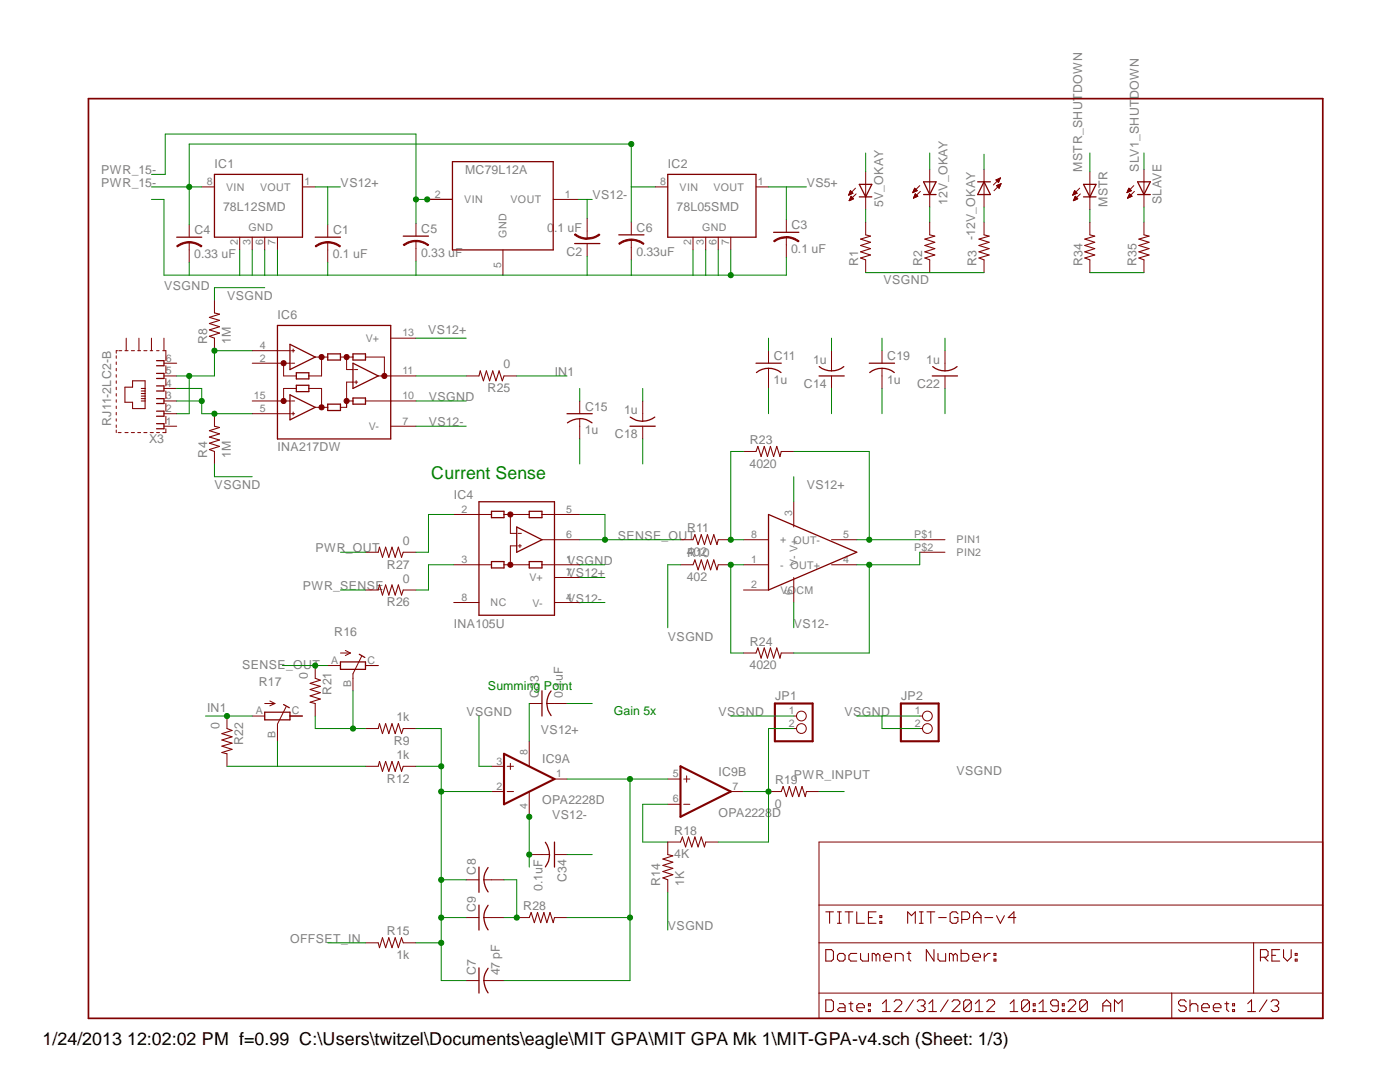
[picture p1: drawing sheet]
<svg xmlns="http://www.w3.org/2000/svg" width="279mm" height="216mm" viewBox="0 0 279 216" stroke-linecap="round" stroke-linejoin="round" font-family="sans-serif">
<path d="M17.7 19.7h246.3v183.5h-246.3z" fill="none" stroke="#800000" stroke-width=".34"/>
<g fill="none" stroke="#800000" stroke-width=".2">
<path d="M40.3 37.3h2.5M60.4 37.3h2.5M85.3 39.8h5M110.4 39.8h5M130.8 37.3h2.5M150.9 37.3h2.5M169.4 38.9h.1M169.4 38.8h.3M169.5 38.7h.4M169.5 38.6h.6M169.5 38.5h.7M169.5 39.9h.3"/>
<path d="M169.6 39.8h.5M169.6 38.4h.5M169.6 38.3h.4M169.6 38.2h.3M169.6 39.7h.7M169.7 38.1h.1M169.7 39.6h.6M169.7 38.1l-.3 .8M169.7 38.1l.5 .5-.8 .3M169.7 39.5h.5M169.7 39.5h.4M169.8 39.4h.3"/>
<path d="M169.8 39.3h.2M169.8 39.2l.5 .5-.8 .3zM169.8 39.2h.1M170.7 37.5l-1.3 1.4M170.9 38.7l-1.4 1.3M172.8 34.3v7.5M182.2 38.4h.1M182.2 38.3h.2M182.2 38.2h.4M182.3 38.1h.5M182.3 39.5h.1M182.3 38.1h.7"/>
<path d="M182.3 39.5h.2M182.4 39.4h.3M182.4 38h.6M182.4 39.3h.5M182.4 37.9h.5M182.5 39.2h.6M182.5 37.8h.3M182.5 37.7h.2M182.5 37.6h.1M182.5 39.1h.6M182.5 37.5l.5 .6-.8 .3zM182.5 39h.5"/>
<path d="M182.6 38.9h.2M182.6 38.9h.3M182.6 38.8h.2M182.7 38.7h.1M182.7 38.7l-.4 .8M182.7 38.7l.5 .5-.9 .3M183.6 37l-1.4 1.4M183.7 38.2l-1.4 1.3M185.5 33.8v7.5M196.4 33.8v7.5M198.8 36h.7M198.8 35.9h.7"/>
<path d="M198.9 37h.7M198.9 36.1h.5M199 37.1h.6M199 36.2h.4M199 35.8h.5M199.1 37.2h.5M199.1 36.2h.2M199.1 37.3h.4M199.1 36.9h.5M199.2 36.3h.1M199.2 37.4h.3M199.2 35.7h.4"/>
<path d="M199.3 36.4h.1M199.3 37.5h.1M199.3 36.8h.4M199.4 37.5h.1M199.4 35.6h.2M199.6 36.7h.1M199.6 35.5l-1.4 1.4M199.6 35.5l-.3 .9M199.6 35.5l-.8 .4 .5 .5M199.6 35.5h.1M199.8 36.7l-1.4 1.4M199.8 36.7l-.4 .8"/>
<path d="M199.8 36.7l-.9 .3 .5 .5M199.8 36.7h.1M47.8 47.3v2.6M50.3 47.3v2.6M52.8 47.3v2.6M55.4 47.3v2.6M65.4 48.3v1.6M100.4 49.9v5M138.3 47.3v2.6M140.8 47.3v2.6M143.3 47.3v2.6M145.8 47.3v2.6"/>
<path d="M169.5 40h.1M172.8 44.3v2.6M172.8 51.9v2.5M185.5 44.3v2.6M185.5 51.9v2.5M196.4 44.3v2.6M196.4 51.9v2.5M163.4 168h100.6v35.2h-100.6zM163.4 188.1h100.6M163.4 198.2h100.6M163.4 180.6h100.6M233.8 198.2v5"/>
<path d="M250.2 188.1v10.1"/>
</g>
<g fill="none" stroke="#800000" stroke-width=".21">
<path d="M172.8 46.9l.9 .2-2 .6 2 .6-2 .7 2 .6-2 .6 2 .7-2 .6 1.1 .4M185.5 46.9l1.1 .2-2 .6 2 .6-2 .7 2 .6-2 .6 2 .7-2 .6 .9 .4M196.4 46.9l1 .2-2 .6 2 .6-2 .7 2 .6-2 .6 2 .7-2 .6 1 .4M164.8 189.5h1.1l.4 .4v1.5l-.4 .4h-1.1zM164.8 199.5h1.1l.4 .4v1.6l-.4 .3h-1.1zM164.8 181.9h1.5M165.6 181.9v2.3M167.1 181.9h.8M167.1 184.2h.8M167.5 190.2h.8l.4 .4v.8l-.4 .4h-.8l-.4-.4v-.8zM167.5 181.9v2.3M168.7 181.9h1.5"/>
<path d="M169.4 181.9v2.3M169.8 199.9v1.6l.4 .3M171 181.9v2.3h1.5M171 190.2h-1.2l-.4 .4v.8l.4 .4h1.2M171.7 190.2v1.2l.4 .4h1.2v-1.6M173.3 183.1h.8M174.8 181.9h-1.5v2.3h1.5M174.8 190.6l-.3-.4h-.4v1.6M174.8 190.6l.4-.4 .4 .4v1.2M174.8 190.6v1.2M175.6 183.9h.4v.3h-.4zM175.6 182.7h.4v.4h-.4z"/>
<path d="M176.4 191h1.5v-.4l-.4-.4h-.7l-.4 .4v.8l.4 .4h.7M178.4 199.9l.4-.4h.8l.4 .4v.4l-1.6 1.5h1.6M178.7 191.8v-1.6h1.1l.5 .4v1.2M181 190.2h.8M181.1 184.2v-2.3l.8 .8 .8-.8v2.3M181.4 189.9v1.5l.4 .4M182.3 199.5l-1.5 2.3M183 199.9l.4-.4h.8l.4 .4v.4l-.4 .4M183.5 181.9h.7M183.5 184.2h.7M183.9 181.9v2.3M185 181.9h1.6"/>
<path d="M185.8 181.9v2.3M186.4 189.5v2.3l-1.5-2.3v2.3M187.2 190.2v1.2l.4 .4h1.1v-1.6M187.3 183.1h1.5M189.2 199.5l-1.5 2.3M190 199.9l.4-.4h.8l.4 .4v.4l-1.6 1.5h1.6M190.2 190.6l-.3-.4h-.4v1.6M190.2 190.6v1.2M190.2 190.6l.5-.4 .4 .4v1.2M191.2 182.3l-.4-.4h-.8l-.4 .4v1.6l.4 .3h.8l.4-.3v-.8h-.8M191.8 189.5v2.3h1.2l.3-.4v-.8l-.3-.4h-1.2M191.9 183.5h1.2l.4-.4v-.8l-.4-.4h-1.2v2.3"/>
<path d="M193.8 199.9v1.6l-.3 .3h-.8l-.4-.3M193.8 199.9l-.3-.4h-.8l-.4 .4v1.6M193.8 199.9l-1.5 1.6M194.1 191h1.6v-.4l-.4-.4h-.8l-.4 .4v.8l.4 .4h.8M194.3 183.1h1.5M194.3 184.2v-1.5l.7-.8 .8 .8v1.5M196.4 190.2v1.6M196.6 183.1h1.5M196.9 199.9l.4-.4h.8l.4 .4v.4l-1.6 1.5h1.6M197.6 190.2h-.4l-.8 .8M198.4 191.4h.4v.4h-.4zM198.4 190.2h.4v.4h-.4z"/>
<path d="M198.9 182.7l.7 1.5 .8-1.5M202.7 183.1h-1.5l1.2-1.2v2.3M205.4 199.9v1.6l-.3 .3h-.8l-.4-.3M205.4 199.9l-.3-.4h-.8l-.4 .4v1.6M205.4 199.9l-1.5 1.6M213.1 199.9l.4-.4h.8l.4 .4v.4l-1.6 1.5h1.6M217 199.9v1.6l-.4 .3h-.7l-.4-.3M217 199.9l-.4-.4h-.7l-.4 .4v1.6M217 199.9l-1.5 1.6M236.7 199.9l-.4-.4h-.7l-.4 .4v.4l.4 .4h.7l.4 .4v.4l-.4 .3h-.7l-.4-.3M237.5 199.5v2.3M244.8 199.9v1.6l.4 .3"/>
<path d="M251.5 191h1.2l.4-.4v-.7l-.4-.4h-1.2v2.3M252.3 191l.8 .8M252.9 199.5l-1.6 2.3M253.7 199.9l.3-.4h.8l.4 .4v.4l-.4 .4M253.8 190.6h.8M255.4 189.5h-1.6v2.3h1.6M256.2 189.5v1.5l.7 .8 .8-.8v-1.5M258.5 191.4h.4v.4h-.4zM258.5 190.2h.4v.4h-.4zM167.5 200.3h.8l.4 .4v1.1h-1.2l-.4-.3 .4-.4h1.2M169.4 200.3h.8M171 201.1h1.5v-.4l-.4-.4h-.7l-.4 .4v.8l.4 .3h.7"/>
<path d="M173.3 201.5h.4v.3h-.4zM173.3 200.3h.4v.4h-.4zM176.1 201.8h1.6M176.1 200.3l.8-.8v2.3M183.8 200.7h.4M184.2 200.7l.4 .4v.4l-.4 .3h-.8l-.4-.3M185.4 201.8h1.5M185.4 200.3l.7-.8v2.3M194.6 201.8h1.6M194.6 200.3l.8-.8v2.3M201.6 201.8h1.5M201.6 200.3l.8-.8v2.3"/>
<path d="M206.2 201.5h.4v.3h-.4zM206.2 200.3h.4v.4h-.4zM207.3 201.8h1.6M207.3 200.3l.9-.8v2.3M211.2 200.7h-1.1l-.4-.4v-.4l.4-.4h.7l.4 .4v1.6l-.4 .3h-.7l-.4-.3M212 201.5h.4v.3h-.4zM212 200.3h.4v.4h-.4zM220.1 200.7h1.6M220.1 201.8v-1.5l.8-.8 .8 .8v1.5M222.4 201.8v-2.3l.8 .8 .7-.8v2.3M237.5 200.7l.4-.4h.8l.4 .4v1.1M239.8 201.1h1.5v-.4l-.3-.4h-.8l-.4 .4v.8l.4 .3h.8"/>
<path d="M242.1 201.1h1.6v-.4l-.4-.4h-.8l-.4 .4v.8l.4 .3h.8M244.4 200.3h.8M246 201.5h.4v.3h-.4zM246 200.3h.4v.4h-.4zM249 201.8h1.6M249 200.3l.8-.8v2.3M254.4 200.7h.4M254.8 200.7l.4 .4v.4l-.4 .3h-.8l-.3-.3"/>
</g>
<path d="M42.8 34.8h17.6v12.5h-17.6zM90.3 32.3h20.1v17.6h-20.1zM133.3 34.8h17.6v12.5h-17.6zM171.5 36.8h2.5l-1.2 2.5zM171.5 39.3h2.5M184.3 36.3h2.5l-1.3 2.5zM184.3 38.8h2.5M195.1 36.3h2.6M196.4 36.3l1.3 2.5h-2.6zM62.9 47.3h5" fill="none" stroke="#800000" stroke-width=".25"/>
<path d="M65.4 48.2a4.3 4.3 0 0 1 2.5 .9l-.1 .2a4.1 4.1 0 0 0-2.4-.8z" fill-rule="evenodd" fill="#800000"/>
<path d="M65.4 48.2a4.3 4.3 0 0 1 2.5 .9l-.1 .2a4.1 4.1 0 0 0-2.4-.8z" fill="none" stroke="#800000" stroke-width=".2"/>
<path d="M62.9 49.1a4 4 0 0 1 2.5-.9v.3a4.1 4.1 0 0 0-2.4 .8z" fill-rule="evenodd" fill="#800000"/>
<path d="M62.9 49.1a4 4 0 0 1 2.5-.9v.3a4.1 4.1 0 0 0-2.4 .8zM65.4 44.8v2.5M65.4 49.9v2.5M117.2 46.1v1.5" fill="none" stroke="#800000" stroke-width=".2"/>
<path d="M114.7 48.6h5" fill="none" stroke="#800000" stroke-width=".25"/>
<path d="M114.8 46.7a3.8 3.8 0 0 0 2.4 .8v.3a4 4 0 0 1-2.6-.9z" fill-rule="evenodd" fill="#800000"/>
<path d="M114.8 46.7a3.8 3.8 0 0 0 2.4 .8v.3a4 4 0 0 1-2.6-.9z" fill="none" stroke="#800000" stroke-width=".2"/>
<path d="M117.2 47.5a3.5 3.5 0 0 0 2.3-.8l.2 .2a3.6 3.6 0 0 1-2.5 .8z" fill-rule="evenodd" fill="#800000"/>
<path d="M117.2 47.5a3.5 3.5 0 0 0 2.3-.8l.2 .2a3.6 3.6 0 0 1-2.5 .8zM117.2 43.6v2.5M117.2 48.6v2.5M156.9 47.3v1.6" fill="none" stroke="#800000" stroke-width=".2"/>
<path d="M154.4 46.4h5" fill="none" stroke="#800000" stroke-width=".25"/>
<path d="M156.9 47.2a4 4 0 0 1 2.6 .9l-.2 .2a4.1 4.1 0 0 0-2.4-.8z" fill-rule="evenodd" fill="#800000"/>
<path d="M156.9 47.2a4 4 0 0 1 2.6 .9l-.2 .2a4.1 4.1 0 0 0-2.4-.8z" fill="none" stroke="#800000" stroke-width=".2"/>
<path d="M154.4 48.1a3.6 3.6 0 0 1 2.5-.9v.3a3.9 3.9 0 0 0-2.3 .8z" fill-rule="evenodd" fill="#800000"/>
<path d="M37.8 48.3v1.6M154.4 48.1a3.6 3.6 0 0 1 2.5-.9v.3a3.9 3.9 0 0 0-2.3 .8zM156.9 43.8v2.6M156.9 48.9v2.5" fill="none" stroke="#800000" stroke-width=".2"/>
<path d="M35.3 47.3h5" fill="none" stroke="#800000" stroke-width=".25"/>
<path d="M37.8 48.2a4.3 4.3 0 0 1 2.5 .9l-.2 .2a3.9 3.9 0 0 0-2.3-.8z" fill-rule="evenodd" fill="#800000"/>
<path d="M37.8 48.2a4.3 4.3 0 0 1 2.5 .9l-.2 .2a3.9 3.9 0 0 0-2.3-.8z" fill="none" stroke="#800000" stroke-width=".2"/>
<path d="M35.3 49.1a4 4 0 0 1 2.5-.9v.3a4.1 4.1 0 0 0-2.4 .8z" fill-rule="evenodd" fill="#800000"/>
<path d="M35.3 49.1a4 4 0 0 1 2.5-.9v.3a4.1 4.1 0 0 0-2.4 .8zM37.8 44.8v2.5M37.8 49.9v2.5M83 48.1v1.5" fill="none" stroke="#800000" stroke-width=".2"/>
<path d="M80.5 47.1h5" fill="none" stroke="#800000" stroke-width=".25"/>
<path d="M83 48a4 4 0 0 1 2.6 .9l-.2 .1a3.9 3.9 0 0 0-2.4-.8z" fill-rule="evenodd" fill="#800000"/>
<path d="M83 48a4 4 0 0 1 2.6 .9l-.2 .1a3.9 3.9 0 0 0-2.4-.8z" fill="none" stroke="#800000" stroke-width=".2"/>
<path d="M80.5 48.8a4.3 4.3 0 0 1 2.5-.8v.2a3.9 3.9 0 0 0-2.4 .8z" fill-rule="evenodd" fill="#800000"/>
<path d="M80.5 48.8a4.3 4.3 0 0 1 2.5-.8v.2a3.9 3.9 0 0 0-2.4 .8zM83 44.6v2.5M83 49.6v2.5M126 47.8v1.6" fill="none" stroke="#800000" stroke-width=".2"/>
<path d="M123.5 46.9h5" fill="none" stroke="#800000" stroke-width=".25"/>
<path d="M126 47.7a4 4 0 0 1 2.5 .9l-.1 .2a4.1 4.1 0 0 0-2.4-.8z" fill-rule="evenodd" fill="#800000"/>
<path d="M126 47.7a4 4 0 0 1 2.5 .9l-.1 .2a4.1 4.1 0 0 0-2.4-.8z" fill="none" stroke="#800000" stroke-width=".2"/>
<path d="M123.5 48.6a4 4 0 0 1 2.5-.9v.3a4.1 4.1 0 0 0-2.4 .8z" fill-rule="evenodd" fill="#800000"/>
<g fill="none" stroke="#800000" stroke-width=".2">
<path d="M123.5 48.6a4 4 0 0 1 2.5-.9v.3a4.1 4.1 0 0 0-2.4 .8zM126 44.3v2.6M126 49.4v2.5M95.6 102.7h2.5M95.6 112.7h2.5M100.6 102.7h5M100.6 112.7h5M101.9 102.7v3.7h1.2M103.1 108.9h-1.2v3.8M103.4 106.4h.7M103.4 108.9h.7M103.8 108.6v.7"/>
<path d="M108.2 102.7h2.5M108.2 112.7h2.5M108.2 107.7h2.5"/>
</g>
<path d="M95.6 100.1h15.1v22.7h-15.1zM98.1 102h2.5v1.3h-2.5zM98.1 112.1h2.5v1.2h-2.5zM103.1 105.2l5.1 2.5-5.1 2.5zM105.6 102h2.6v1.3h-2.6zM105.6 112.1h2.6v1.2h-2.6z" fill="none" stroke="#800000" stroke-width=".25"/>
<circle cx="101.8" cy="112.7" r=".51" fill="#800000"/>
<circle cx="101.8" cy="112.7" r=".51" fill="none" stroke="#800000" stroke-width=".2"/>
<circle cx="101.8" cy="102.7" r=".51" fill="#800000"/>
<g fill="none" stroke="#800000" stroke-width=".2">
<path d="M214.1 38.9h.1M214.2 38.8h.3M214.2 38.7h.5M214.2 38.6h.7M214.3 38.5h.6M214.3 39.9h.3M214.3 38.4h.5M214.3 38.3h.5M214.3 39.8h.5M214.4 38.2h.3M214.4 39.7h.6M214.4 38.1h.2"/>
<path d="M214.4 39.6h.7M214.5 38.1l-.4 .8M214.5 38.1l.5 .5-.9 .3M214.5 38.1h.1M214.5 39.5h.5M214.5 39.5h.4M214.5 39.4h.3M214.5 39.3h.2M214.6 39.2l.5 .5-.9 .3zM214.6 39.2h.1M215.5 37.5l-1.4 1.4M215.6 38.7l-1.4 1.3"/>
<path d="M217.5 34.3v7.5M224.9 38.4h.1M225 38.3h.1M225 38.2h.3M225 38.1h.6M225 38.1h.7M225 39.5h.1M225.1 39.5h.2M225.1 38h.6M225.1 39.4h.4M225.1 39.3h.5M225.1 37.9h.5"/>
<path d="M225.2 39.2h.6M225.2 37.8h.4M225.2 37.7h.3M225.2 39.1h.6M225.3 37.6h.1M225.3 39h.5M225.3 37.5l.5 .6-.9 .3zM225.3 38.9h.4M225.3 38.9h.3M225.4 38.8h.1M225.4 38.7h.1M225.4 38.7l-.4 .8"/>
<path d="M225.4 38.7l.5 .5-.9 .3M226.3 37l-1.4 1.4M226.4 38.2l-1.4 1.3M228.3 33.8v7.5M214.2 40h.2M217.5 44.3v2.6M217.5 51.9v2.5M228.3 44.3v2.6M228.3 51.9v2.5M23.2 71v.5M23.2 72.2v.5M23.2 73.5v.5"/>
<path d="M23.2 74.8v.5M23.2 76v.5M23.2 77.3v.5M23.2 78.5v.5M23.2 79.8v.5M23.5 70h-.3v.5M23.7 70h.6M24.9 70h.7M25.2 67.5v2.5M26.2 70h.6M27.5 70h.6M27.7 67.5v2.5"/>
<path d="M28.7 70h.6M30 70h.5M30.2 67.5v2.5M31.2 70h.5M32.5 70h.6v2M32.7 77.5h2.6M32.7 75h2.6M32.7 72.5h2.6M32.7 67.5v2.5M33.1 73v1.5M33.1 75.5v1.5M33.1 78v1.5"/>
<path d="M55.4 70h2.5M55.4 72.5h2.5M56.6 72.5v2.5h2.5M58.2 70h.6M58.2 72.5h.6M58.5 69.6v.7M59.1 77.5h-2.5v2.5M61.6 77.5h2.6v3.8M62.9 71.2h2.5M64.2 71.2v3.8h-2.6M67.9 71.2h2.5M69.2 71.2v2.5h1.2"/>
<path d="M70.4 76.2h-1.2v5.1h-1.3M70.7 76.2h.7M70.7 73.7h.7M71.1 75.9v.7M72.9 71.2h3.8v3.8M75.5 75h2.5M23.2 81v.5M23.2 82.3v.5M23.2 83.6v.4M23.2 84.8v.5M23.2 85.8v.5M23.6 86.3h.6"/>
<path d="M24.9 86.3h.7M26.2 86.3h.6M27.5 86.3h.6M28.7 86.3h.6M30 86.3h.6M31.2 86.3h.6M32.7 85h2.6M32.7 82.5h2.6M32.7 80h2.6M33.1 85.6v.7h-.6M33.1 80.5v1.5M33.1 83.1v1.4"/>
<path d="M55.4 82.5h2.5M55.4 80h2.5M58.2 82.5h.6M58.2 80h.6M58.5 82.2v.6M62.9 81.3h2.5M69.2 80h1.2M72.9 80h5.1M72.9 117.7h2.6M72.9 110.2h2.6M80.5 117.7h2.5M80.5 110.2h2.5"/>
<path d="M90.6 102.7h5M90.6 112.7h5M110.7 102.7h5M110.7 112.7h5M110.7 107.7h5M110.7 115.2h5M183.6 107.7h5M183.6 110.2h5M53.8 139.9l1.1 .5M62.9 132.8v2.5M65.4 132.8h2.5M67.9 130.3h2"/>
<path d="M68.9 129.8l1 .5M69.9 130.3l-1 .5M72.2 130.9l-1.8 3.6v3.3M72.9 132.8h2.6M90.6 120.2h5M110.7 120.2h5M45.3 142.9v2.5M45.3 150.4v2.5M50.3 142.9h2.5M52.8 140.4h2.1M54.9 140.4l-1.1 .4M57.1 141l-1.7 3.5v3.4"/>
<path d="M57.9 142.9h2.5M62.9 140.4v2.5M72.9 145.4h2.6M72.9 152.9h2.6M80.5 145.4h2.5M80.5 152.9h2.5M93 175.6h2.6M96.6 175.6h4M72.9 188.1h2.6M80.5 188.1h2.5M93 195.7h2.6M96.6 195.7h4"/>
<path d="M103.1 183.1h2.5M110.7 183.1h2.5"/>
<circle cx="101.8" cy="102.7" r=".51"/>
</g>
<g fill="none" stroke="#800000" stroke-width=".21">
<path d="M217.5 46.9l1 .2-2 .6 2 .6-2 .7 2 .6-2 .6 2 .7-2 .6 1 .4M228.3 46.9l1 .2-2 .6 2 .6-2 .7 2 .6-2 .6 2 .7-2 .6 1 .4M24.9 77.3h1.6v-1.3h2.5v5.5h-2.5v-1.2h-1.6zM28.2 79.5h.8M28.2 79h.8M28.2 78.5h.8M28.2 78h.8M28.2 77.5h.8M28.2 80h.8M75.5 117.7l.2-1 .6 2 .7-2 .6 2 .6-2 .7 2 .6-2 .6 2 .4-1M75.5 110.2l.2-1 .6 2 .7-2 .6 2 .6-2 .7 2 .6-2 .6 2 .4-1M62.9 135.3l1 .4-2 .7 2 .5-2 .7 2 .6-2 .7 2 .6-2 .6 1 .3"/>
<path d="M45.3 145.4l1 .4-2 .6 2 .6-2 .7 2 .6-2 .6 2 .6-2 .7 1 .2M75.5 145.4l.2-1 .6 2 .7-2 .6 2 .6-2 .7 2 .6-2 .6 2 .4-1M75.5 152.9l.2-1 .6 2 .7-2 .6 2 .6-2 .7 2 .6-2 .6 2 .4-1M75.5 188.1l.2 1 .6-2 .7 2 .6-2 .6 2 .7-2 .6 2 .6-2 .4 1M105.6 183.1l.4-1 .6 2 .7-2 .6 2 .6-2 .6 2 .7-2 .6 2 .3-1"/>
</g>
<g fill="none" stroke="#800000" stroke-width=".25">
<path d="M216.2 36.8h2.5l-1.2 2.5zM216.2 39.3h2.5M227 36.3h2.6l-1.3 2.5zM227 38.8h2.6M31.2 72h1.5v1h-1.5M31.2 74.5h1.5v1h-1.5M31.2 77h1.5v1h-1.5M31.2 79.5h1.5v1h-1.5M55.4 64.9h22.6v22.7h-22.6zM57.9 68.7l5 2.5-5 2.5zM57.9 78.8l5 2.5-5 2.5zM59.1 74.4h2.5v1.2h-2.5z"/>
<path d="M59.1 76.9h2.5v1.2h-2.5zM65.4 70.6h2.5v1.2h-2.5zM70.4 70.6h2.5v1.2h-2.5zM70.4 79.4h2.5v1.2h-2.5zM70.4 72.5l5.1 2.5-5.1 2.5zM31.2 84.5h1.5v1.1h-1.5M31.2 82h1.5v1.1h-1.5M65.4 80.6h2.5v1.3h-2.5zM67.9 132.1h5v1.5h-5zM71.7 130.6l1.1 .6M52.8 142.1h5.1v1.5h-5.1zM56.6 140.6l1.1 .6"/>
<path d="M95.6 173v5.1M97.4 173.1a3.9 3.9 0 0 0 0 4.9M95.6 193.1v5.1M97.4 193.2a4 4 0 0 0 0 4.9"/>
</g>
<circle cx="56.6" cy="72.5" r=".51" fill="#800000"/>
<circle cx="56.6" cy="72.5" r=".51" fill="none" stroke="#800000" stroke-width=".2"/>
<circle cx="56.6" cy="80" r=".51" fill="#800000"/>
<circle cx="56.6" cy="80" r=".51" fill="none" stroke="#800000" stroke-width=".2"/>
<circle cx="64.2" cy="81.3" r=".51" fill="#800000"/>
<circle cx="64.2" cy="81.3" r=".51" fill="none" stroke="#800000" stroke-width=".2"/>
<circle cx="69.2" cy="80" r=".51" fill="#800000"/>
<circle cx="69.2" cy="80" r=".51" fill="none" stroke="#800000" stroke-width=".2"/>
<circle cx="64.2" cy="71.2" r=".51" fill="#800000"/>
<circle cx="64.2" cy="71.2" r=".51" fill="none" stroke="#800000" stroke-width=".2"/>
<circle cx="69.2" cy="71.2" r=".51" fill="#800000"/>
<circle cx="69.2" cy="71.2" r=".51" fill="none" stroke="#800000" stroke-width=".2"/>
<circle cx="76.7" cy="75" r=".51" fill="#800000"/>
<g fill="none" stroke="#800000" stroke-width=".2">
<path d="M42.8 59.9v2.5M42.8 67.5v2.5M50.3 70h5.1M50.3 72.5h5.1M78 75h5M78 67.5h5M93 75h2.6M100.6 75h2.5M153.4 70v2.5M153.4 73.5v4M165.9 70v4M165.9 75v2.5"/>
<path d="M176 70v2.5M176 73.5v4M188.6 70v4M188.6 75v2.5M42.8 82.5v2.5M42.8 90.1v2.5M50.3 80h5.1M50.3 82.5h5.1M78 85h5M78 80h5M115.7 80v2.5M115.7 83.6v4"/>
<path d="M128.3 80v4M128.3 85v2.6M148.4 90.1h2.5M155.9 90.1h2.5M135.8 107.7h2.5M135.8 112.7h2.5M143.3 107.7h2.5M143.3 112.7h2.5M148.4 107.7h5M148.4 112.7h5M148.4 117.7h5M158.4 100.1v5.1"/>
<path d="M158.4 115.2v5M165.9 107.7h5.1M165.9 112.7h5.1M148.4 130.3h2.5M155.9 130.3h2.5M98.1 152.9h2.5M98.1 157.9h2.5M101.2 152.9h1.3M101.2 157.9h1.3M101.9 152.3v1.2M105.6 147.9v5M105.6 157.9v5.1"/>
<path d="M105.6 140.4h2.6M109.1 140.4h4.1M110.7 155.4h2.5M133.3 155.4h2.5M136.4 155.4h1.3M137 154.8v1.3M145.8 157.9h2.6M153.4 157.9h2.5M158.4 142.9h.6M158.4 145.4h.6M161 157.9h2.4M183.6 142.9h.5"/>
<path d="M183.6 145.4h.5M105.6 170.5h4M110.7 170.5h2.5M133.3 160.5h2.5M133.3 175.6v2.5M135.8 168h-2.5v2.5M136.4 160.5h1.3M140.8 168h2.5M93 183.1h2.6M96.6 183.1h4"/>
<circle cx="76.7" cy="75" r=".51"/>
<circle cx="159.9" cy="142.9" r=".98"/>
<circle cx="159.9" cy="145.4" r=".98"/>
<circle cx="185.1" cy="145.4" r=".98"/>
<circle cx="185.1" cy="142.9" r=".98"/>
</g>
<path d="M42.8 62.4l1 .3-2 .6 2 .6-2 .7 2 .6-2 .6 2 .7-2 .6 1 .4M95.6 75l.2-1 .7 2 .6-2 .6 2 .6-2 .7 2 .6-2 .6 2 .4-1M42.8 85l1 .3-2 .6 2 .7-2 .6 2 .6-2 .6 2 .7-2 .6 1 .4M150.9 90.1l.4-1 .6 2 .6-2 .7 2 .6-2 .6 2 .6-2 .7 2 .2-1M138.3 112.7l.4-1 .6 2 .7-2 .6 2 .6-2 .6 2 .7-2 .6 2 .2-1M138.3 107.7l.4-1 .6 2 .7-2 .6 2 .6-2 .6 2 .7-2 .6 2 .2-1M150.9 130.3l.4-1 .6 2 .6-2 .7 2 .6-2 .6 2 .6-2 .7 2 .2-1M155.9 157.9l.4-1 .6 2.1 .6-2.1 .7 2.1 .6-2.1 .6 2.1 .7-2.1 .6 2.1 .3-1.1M133.3 170.5l1 .3-2 .6 2 .6-2 .7 2 .6-2 .6 2 .6-2 .7 1 .4M135.8 168l.4-1 .6 2 .6-2 .6 2 .7-2 .6 2 .7-2 .6 2 .2-1" fill="none" stroke="#800000" stroke-width=".21"/>
<path d="M100.6 150.4l10.1 5-10.1 5.1zM135.8 152.9l10 5-10 5.1zM154.6 140.4h7.6v7.5h-7.6zM179.8 140.4h7.5v7.5h-7.5z" fill="none" stroke="#800000" stroke-width=".42"/>
<g fill="none" stroke="#800000" stroke-width=".25">
<path d="M150.9 72.5h5M151 74.3a4 4 0 0 1 4.9 0M163.4 75h5.1M163.5 73.2a4 4 0 0 0 4.9 0M173.5 72.5h5M173.6 74.3a4 4 0 0 1 4.9 0M186.1 75h5M186.1 73.2a3.9 3.9 0 0 0 4.9 0M113.2 82.5h5M115.7 83.5a3.8 3.8 0 0 1 2.5 .9M115.7 83.6a4.1 4.1 0 0 0-2.5 .8M125.7 85h5.1"/>
<path d="M125.8 83.2a4 4 0 0 0 2.5 .9M130.7 83.2a4.1 4.1 0 0 1-2.4 .8M153.4 102.7l17.6 7.5-17.6 7.5zM108.2 137.8v5.1M110 137.9a4 4 0 0 0 0 4.9M108.8 168.1a4 4 0 0 1 0 4.9M110.7 168v5M95.6 180.6v5M97.4 180.6a4 4 0 0 0 0 4.9"/>
</g>
<g fill="none" stroke="#008000" stroke-width=".2">
<path d="M30.2 39.8h2.5v15.1h124.2v-3.5M47.8 49.9v5M50.3 49.9v5M52.8 57.4h-10v2.5M52.8 49.9v5M55.4 49.9v5M117.2 51.1v3.8M138.3 49.9v5M140.8 49.9v5M143.3 49.9v5M145.8 49.9v5M172.8 54.4h23.6"/>
<path d="M217.5 54.4h10.8M153.4 77.5v5M165.9 77.5v5M176 77.5v5M188.6 77.5v5M42.8 92.6v2.5h7.5M83 80h10M115.7 87.6v5M128.3 87.6v5M115.7 112.7h5M135.8 112.7h-2.5v12.6M95.6 142.9v10h2.5"/>
<path d="M113.2 140.4h5M145.8 142.9h12.6M171 142.9h12.6M176 142.9v2.5h7.6M113.2 170.5h5M133.3 178.1v7.5"/>
</g>
<circle cx="145.8" cy="54.9" r=".51" fill="#008000"/>
<g fill="none" stroke="#008000" stroke-width=".2">
<path d="M30.2 37.3h10.1M126 37.3h4.8M37.8 52.4v2.5M65.4 52.4v2.5M83 52.1v2.8M126 44.3v-15.6h-88.2v16.1M126 51.9v3M145.6 54.9h.2"/>
<circle cx="145.8" cy="54.9" r=".51"/>
</g>
<circle cx="126" cy="28.7" r=".51" fill="#008000"/>
<circle cx="126" cy="28.7" r=".51" fill="none" stroke="#008000" stroke-width=".2"/>
<circle cx="37.8" cy="37.3" r=".51" fill="#008000"/>
<g fill="none" stroke="#008000" stroke-width=".2">
<path d="M62.9 37.3h5M65.4 37.3v7.5M115.4 39.8h2.8M117.2 39.8v3.8M185.5 30.5v3.3M196.4 30.8v3M83 67.5h10M115.7 77.5v2.5M153.4 67.5v2.5M176 67.5v2.5M158.4 95.1v5M115.7 115.2h5"/>
<path d="M105.6 140.4v7.5M105.6 163v7.5"/>
<circle cx="37.8" cy="37.3" r=".51"/>
</g>
<circle cx="105.6" cy="163" r=".51" fill="#008000"/>
<g fill="none" stroke="#008000" stroke-width=".2">
<path d="M105.6 170.5v2.5"/>
<circle cx="105.6" cy="163" r=".51"/>
</g>
<circle cx="105.6" cy="170.5" r=".51" fill="#008000"/>
<g fill="none" stroke="#008000" stroke-width=".2">
<path d="M30.2 34.8h2.8v-8h50v17.8M83 39.8h2.3M153.4 37.3h7.6M156.9 37.3v6.5M172.8 30.5v3.8M172.8 41.8v2.5M185.5 41.3v3M196.4 41.3v3M128.3 77.5v2.5M165.9 67.5v2.5M188.6 67.5v2.5M83 85h10"/>
<path d="M115.7 120.2h5M158.4 120.2v5.1"/>
<circle cx="105.6" cy="170.5" r=".51"/>
</g>
<circle cx="83" cy="39.8" r=".51" fill="#008000"/>
<circle cx="83" cy="39.8" r=".51" fill="none" stroke="#008000" stroke-width=".2"/>
<circle cx="85.3" cy="39.8" r=".51" fill="#008000"/>
<g fill="none" stroke="#008000" stroke-width=".2">
<path d="M41 142.9h9.3"/>
<circle cx="85.3" cy="39.8" r=".51"/>
</g>
<circle cx="45.3" cy="142.9" r=".51" fill="#008000"/>
<g fill="none" stroke="#008000" stroke-width=".2">
<path d="M103.1 75h10.1M56.3 132.8h9.1"/>
<circle cx="45.3" cy="142.9" r=".51"/>
</g>
<circle cx="62.9" cy="132.8" r=".51" fill="#008000"/>
<g fill="none" stroke="#008000" stroke-width=".2">
<path d="M115.7 107.7h20.1M115.7 102.7h5v5"/>
<circle cx="62.9" cy="132.8" r=".51"/>
</g>
<circle cx="120.7" cy="107.7" r=".51" fill="#008000"/>
<g fill="none" stroke="#008000" stroke-width=".2">
<path d="M217.5 30.5v3.8M228.3 30.5v3.3M217.5 41.8v2.5M228.3 41.3v3M35.3 77.5h5v5h10M35.3 80h5M45.3 152.9h27.6M55.4 147.9v5M65.4 188.1h7.5"/>
<circle cx="120.7" cy="107.7" r=".51"/>
</g>
<circle cx="40.3" cy="80" r=".51" fill="#008000"/>
<circle cx="40.3" cy="80" r=".51" fill="none" stroke="#008000" stroke-width=".2"/>
<circle cx="42.8" cy="82.5" r=".51" fill="#008000"/>
<g fill="none" stroke="#008000" stroke-width=".2">
<path d="M37.8 75v7.5h-2.5M50.3 70h-7.5v5h-7.5"/>
<circle cx="42.8" cy="82.5" r=".51"/>
</g>
<circle cx="37.8" cy="75" r=".51" fill="#008000"/>
<circle cx="37.8" cy="75" r=".51" fill="none" stroke="#008000" stroke-width=".2"/>
<circle cx="42.8" cy="70" r=".51" fill="#008000"/>
<g fill="none" stroke="#008000" stroke-width=".2">
<path d="M83 145.4h5.1v42.7M83 152.9h5.1"/>
<circle cx="42.8" cy="70" r=".51"/>
</g>
<circle cx="88" cy="152.9" r=".51" fill="#008000"/>
<g fill="none" stroke="#008000" stroke-width=".2">
<path d="M88.1 157.9h10"/>
<circle cx="88" cy="152.9" r=".51"/>
</g>
<circle cx="88" cy="157.9" r=".51" fill="#008000"/>
<g fill="none" stroke="#008000" stroke-width=".2">
<path d="M88.1 175.6h4.9M83 188.1h5.1v7.6h4.9M88.1 183.1h4.9"/>
<circle cx="88" cy="157.9" r=".51"/>
</g>
<circle cx="88" cy="183.1" r=".51" fill="#008000"/>
<circle cx="88" cy="183.1" r=".51" fill="none" stroke="#008000" stroke-width=".2"/>
<circle cx="88" cy="175.6" r=".51" fill="#008000"/>
<circle cx="88" cy="175.6" r=".51" fill="none" stroke="#008000" stroke-width=".2"/>
<circle cx="88" cy="188.1" r=".51" fill="#008000"/>
<g fill="none" stroke="#008000" stroke-width=".2">
<path d="M100.6 175.6h2.5v7.5h-2.5"/>
<circle cx="88" cy="188.1" r=".51"/>
</g>
<circle cx="103.1" cy="183.1" r=".51" fill="#008000"/>
<g fill="none" stroke="#008000" stroke-width=".2">
<path d="M113.2 155.4h20.1M125.7 155.4v40.3h-25.1M113.2 183.1h12.5"/>
<circle cx="103.1" cy="183.1" r=".51"/>
</g>
<circle cx="125.7" cy="183.1" r=".51" fill="#008000"/>
<circle cx="125.7" cy="183.1" r=".51" fill="none" stroke="#008000" stroke-width=".2"/>
<circle cx="125.7" cy="155.4" r=".51" fill="#008000"/>
<g fill="none" stroke="#008000" stroke-width=".2">
<path d="M148.4 157.9h5M158.4 145.4h-5v22.6h-10.1M133.3 160.5h-5v7.5h5"/>
<circle cx="125.7" cy="155.4" r=".51"/>
</g>
<circle cx="153.4" cy="157.9" r=".51" fill="#008000"/>
<g fill="none" stroke="#008000" stroke-width=".2">
<path d="M158.4 90.1h15.1v17.6M171 107.7h12.6M163.4 157.9h5.1"/>
<circle cx="153.4" cy="157.9" r=".51"/>
</g>
<circle cx="173.5" cy="107.7" r=".51" fill="#008000"/>
<g fill="none" stroke="#008000" stroke-width=".2">
<path d="M173.5 112.7v17.6h-15.1M183.6 110.2v2.5h-12.6"/>
<circle cx="173.5" cy="107.7" r=".51"/>
</g>
<circle cx="173.5" cy="112.7" r=".51" fill="#008000"/>
<g fill="none" stroke="#008000" stroke-width=".2">
<path d="M148.4 112.7h-2.6v17.6h2.6"/>
<circle cx="173.5" cy="112.7" r=".51"/>
</g>
<circle cx="145.8" cy="112.7" r=".51" fill="#008000"/>
<g fill="none" stroke="#008000" stroke-width=".2">
<path d="M148.4 90.1h-2.6v17.6h2.6"/>
<circle cx="145.8" cy="112.7" r=".51"/>
</g>
<circle cx="145.8" cy="107.7" r=".51" fill="#008000"/>
<g fill="none" stroke="#008000" stroke-width=".2">
<path d="M83 75h10M67.9 110.2h5M67.9 117.7h5M90.6 102.7h-5.1v7.5h-2.5M90.6 112.7h-5.1v5h-2.5M70.4 137.8v7.6M62.9 142.9v2.5h10"/>
<circle cx="145.8" cy="107.7" r=".51"/>
</g>
<circle cx="70.4" cy="145.4" r=".51" fill="#008000"/>
<circle cx="70.4" cy="145.4" r=".51" fill="none" stroke="#008000" stroke-width=".2"/>
<text font-size="3.6" x="8.5" y="208.5">1/24/2013 12:02:02 PM f=0.99 C:\Users\twitzel\Documents\eagle\MIT GPA\MIT GPA Mk 1\MIT-GPA-v4.sch (Sheet: 1/3)</text>
<text font-size="3.5" fill="#008000" x="86.1" y="95.6">Current Sense</text>
<g font-size="2.5" fill="#808080">
<text x="20.2" y="34.8">PWR_15-</text>
<text x="42.8" y="33.5">IC1</text>
<text x="92.8" y="34.8">MC79L12A</text>
<text x="133.3" y="33.5">IC2</text>
<text x="216" y="34.2" transform="rotate(-90 216 34.2)">MSTR_SHUTDOWN</text>
<text x="227.3" y="34.2" transform="rotate(-90 227.3 34.2)">SLV1_SHUTDOWN</text>
<text x="20.2" y="37.3">PWR_15-</text>
<text x="68" y="37.3">VS12+</text>
<text x="118.2" y="39.8">VS12-</text>
<text x="161" y="37.3">VS5+</text>
<text x="176.3" y="41.3" transform="rotate(-90 176.3 41.3)">5V_OKAY</text>
<text x="189.1" y="40.8" transform="rotate(-90 189.1 40.8)">12V_OKAY</text>
<text x="221" y="41.3" transform="rotate(-90 221 41.3)">MSTR</text>
<text x="231.8" y="40.8" transform="rotate(-90 231.8 40.8)">SLAVE</text>
<text x="38.8" y="46.7">C4</text>
<text x="44.5" y="42.1">78L12SMD</text>
<text x="66.5" y="46.7">C1</text>
<text x="84.1" y="46.5">C5</text>
<text x="109.2" y="46.2">0.1 uF</text>
<text x="127" y="46.2">C6</text>
<text x="135" y="42.1">78L05SMD</text>
<text x="157.9" y="45.7">C3</text>
<text x="194.6" y="47.9" transform="rotate(-90 194.6 47.9)">-12V_OKAY</text>
<text x="38.8" y="51.5">0.33 uF</text>
<text x="66.4" y="51.5">0.1 uF</text>
<text x="84" y="51.3">0.33 uF</text>
<text x="113" y="51">C2</text>
<text x="127" y="51">0.33uF</text>
<text x="157.9" y="50.5">0.1 uF</text>
<text x="171.3" y="53.1" transform="rotate(-90 171.3 53.1)">R1</text>
<text x="184.1" y="53.1" transform="rotate(-90 184.1 53.1)">R2</text>
<text x="194.9" y="53.1" transform="rotate(-90 194.9 53.1)">R3</text>
<text x="216" y="53.1" transform="rotate(-90 216 53.1)">R34</text>
<text x="226.8" y="53.1" transform="rotate(-90 226.8 53.1)">R35</text>
<text x="32.8" y="57.9">VSGND</text>
<text x="45.3" y="59.9">VSGND</text>
<text x="176.3" y="56.6">VSGND</text>
<text x="55.4" y="63.7">IC6</text>
<text x="41.3" y="68.7" transform="rotate(-90 41.3 68.7)">R8</text>
<text x="46.1" y="68.7" transform="rotate(-90 46.1 68.7)">1M</text>
<text x="85.5" y="66.7">VS12+</text>
<text x="154.4" y="71.8">C11</text>
<text x="177.1" y="71.8">C19</text>
<text x="100.5" y="73.5">0</text>
<text x="110.7" y="75">IN1</text>
<text x="154.4" y="76.6">1u</text>
<text x="160.4" y="77.4">C14</text>
<text x="162.3" y="72.6">1u</text>
<text x="177" y="76.6">1u</text>
<text x="183" y="77.4">C22</text>
<text x="184.9" y="72.6">1u</text>
<text x="85.6" y="80">VSGND</text>
<text x="97.3" y="78.3">R25</text>
<text x="116.8" y="81.9">C15</text>
<text x="124.5" y="82.7">1u</text>
<text x="22.2" y="85" transform="rotate(-90 22.2 85)">RJ11-2LC2-B</text>
<text x="29.8" y="88.3">X3</text>
<text x="85.6" y="85">VS12-</text>
<text x="116.7" y="86.7">1u</text>
<text x="122.7" y="87.5">C18</text>
<text x="149.6" y="88.6">R23</text>
<text x="41.3" y="91.3" transform="rotate(-90 41.3 91.3)">R4</text>
<text x="46.1" y="91.4" transform="rotate(-90 46.1 91.4)">1M</text>
<text x="55.4" y="90.1">INA217DW</text>
<text x="149.6" y="93.3">4020</text>
<text x="42.8" y="97.6">VSGND</text>
<text x="90.6" y="99.5">IC4</text>
<text x="161" y="97.6">VS12+</text>
<text x="123.3" y="107.7">SENSE_OUT</text>
<text x="137.1" y="106.2">R11</text>
<text x="62.9" y="110.2">PWR_OUT</text>
<text x="77.2" y="113.5">R27</text>
<text x="80.4" y="108.7">0</text>
<text x="113.2" y="112.7">VSGND</text>
<text x="137.1" y="111">402</text>
<text x="137.1" y="111.2">R10</text>
<text x="60.4" y="117.7">PWR_SENSE</text>
<text x="80.4" y="116.2">0</text>
<text x="113.2" y="115.2">VS12+</text>
<text x="137.1" y="116">402</text>
<text x="77.2" y="121">R26</text>
<text x="90.6" y="125.3">INA105U</text>
<text x="113.2" y="120.3">VS12-</text>
<text x="158.5" y="125.3">VS12-</text>
<text x="66.7" y="126.9">R16</text>
<text x="133.3" y="127.8">VSGND</text>
<text x="149.6" y="128.8">R24</text>
<text x="48.3" y="133.6">SENSE_OUT</text>
<text x="51.6" y="136.9">R17</text>
<text x="61.4" y="135.4" transform="rotate(-90 61.4 135.4)">0</text>
<text x="149.6" y="133.6">4020</text>
<text x="41.3" y="142.1">IN1</text>
<text x="66.2" y="138.6" transform="rotate(-90 66.2 138.6)">R21</text>
<text x="79.1" y="143.9">1k</text>
<text x="93.1" y="142.9">VSGND</text>
<text x="107.5" y="139.3" transform="rotate(-90 107.5 139.3)">C33</text>
<text x="112.3" y="139.4" transform="rotate(-90 112.3 139.4)">0.1uF</text>
<text x="143.4" y="142.9">VSGND</text>
<text x="154.7" y="139.7">JP1</text>
<text x="168.5" y="142.9">VSGND</text>
<text x="179.8" y="139.7">JP2</text>
<text x="43.8" y="145.5" transform="rotate(-90 43.8 145.5)">0</text>
<text x="48.6" y="148.7" transform="rotate(-90 48.6 148.7)">R22</text>
<text x="78.6" y="148.6">R9</text>
<text x="107.9" y="146.4">VS12+</text>
<text x="79.1" y="151.4">1k</text>
<text x="108.2" y="152.3">IC9A</text>
<text x="143.4" y="154.8">IC9B</text>
<text x="158.5" y="155.4">PWR_INPUT</text>
<text x="190.9" y="154.7">VSGND</text>
<text x="77.2" y="156.2">R12</text>
<text x="108.2" y="160.5">OPA2228D</text>
<text x="154.6" y="161.2">0</text>
<text x="154.7" y="156.5">R19</text>
<text x="110.2" y="163.5">VS12-</text>
<text x="134.6" y="166.5">R18</text>
<text x="143.4" y="163">OPA2228D</text>
<text x="134.5" y="171.3">4K</text>
<text x="95" y="174.5" transform="rotate(-90 95 174.5)">C8</text>
<text x="108.3" y="177.8" transform="rotate(-90 108.3 177.8)">0.1uF</text>
<text x="113.1" y="176.1" transform="rotate(-90 113.1 176.1)">C34</text>
<text x="131.8" y="176.8" transform="rotate(-90 131.8 176.8)">R14</text>
<text x="136.6" y="176.8" transform="rotate(-90 136.6 176.8)">1K</text>
<text x="95" y="182" transform="rotate(-90 95 182)">C9</text>
<text x="104.4" y="181.6">R28</text>
<text x="133.3" y="185.6">VSGND</text>
<text x="57.9" y="188.1">OFFSET_IN</text>
<text x="77.2" y="186.6">R15</text>
<text x="79.1" y="191.4">1k</text>
<text x="95" y="194.6" transform="rotate(-90 95 194.6)">C7</text>
<text x="99.7" y="194.6" transform="rotate(-90 99.7 194.6)">47 pF</text>
</g>
<g font-size="2.5" fill="#008000">
<text x="97.4" y="137.6">Summing Point</text>
<text x="122.5" y="142.6">Gain 5x</text>
</g>
<g font-size="2.1" fill="#808080">
<text x="41.3" y="37">8</text>
<text x="45.1" y="38.1">VIN</text>
<text x="51.9" y="38.1">VOUT</text>
<text x="60.7" y="37">1</text>
<text x="86.8" y="39.5">2</text>
<text x="92.7" y="40.6">VIN</text>
<text x="101.9" y="40.6">VOUT</text>
<text x="112.7" y="39.5">1</text>
<text x="131.7" y="37">8</text>
<text x="135.6" y="38.1">VIN</text>
<text x="142.4" y="38.1">VOUT</text>
<text x="151.2" y="37">1</text>
<text x="49.6" y="46.1">GND</text>
<text x="101.1" y="47.5" transform="rotate(-90 101.1 47.5)">GND</text>
<text x="140.1" y="46.1">GND</text>
<text x="47.5" y="48.9" transform="rotate(-90 47.5 48.9)">2</text>
<text x="50" y="48.9" transform="rotate(-90 50 48.9)">3</text>
<text x="52.5" y="48.9" transform="rotate(-90 52.5 48.9)">6</text>
<text x="55" y="48.9" transform="rotate(-90 55 48.9)">7</text>
<text x="100" y="53.4" transform="rotate(-90 100 53.4)">5</text>
<text x="138" y="48.9" transform="rotate(-90 138 48.9)">2</text>
<text x="140.5" y="48.9" transform="rotate(-90 140.5 48.9)">3</text>
<text x="143" y="48.9" transform="rotate(-90 143 48.9)">6</text>
<text x="145.5" y="48.9" transform="rotate(-90 145.5 48.9)">7</text>
<text x="51.9" y="69.6">4</text>
<text x="73" y="68.2">V+</text>
<text x="80.3" y="67.1">13</text>
<text x="33.1" y="77.2">4</text>
<text x="33.1" y="74.6">5</text>
<text x="33.1" y="72.1">6</text>
<text x="51.9" y="72.1">2</text>
<text x="80.3" y="74.6">11</text>
<text x="33.1" y="82.2">2</text>
<text x="33.1" y="79.7">3</text>
<text x="50.7" y="79.7">15</text>
<text x="51.9" y="82.2">5</text>
<text x="80.3" y="79.7">10</text>
<text x="33.1" y="84.7">1</text>
<text x="73.6" y="85.8">V-</text>
<text x="80.3" y="84.7">7</text>
<text x="92.1" y="102.3">2</text>
<text x="113" y="107.3">6</text>
<text x="113" y="102.3">5</text>
<text x="149.9" y="107.3">8</text>
<text x="158.1" y="102.9" transform="rotate(-90 158.1 102.9)">3</text>
<text x="168.3" y="107.3">5</text>
<text x="182.5" y="107.3">P$1</text>
<text x="92.1" y="112.4">3</text>
<text x="113" y="112.4">1</text>
<text x="149.9" y="112.4">1</text>
<text x="155.7" y="108.4">+ OUT-</text>
<text x="155.7" y="113.5">- OUT+</text>
<text x="159.2" y="112.9" transform="rotate(-90 159.2 112.9)">V- V+</text>
<text x="168.3" y="112.4">4</text>
<text x="182.5" y="109.9">P$2</text>
<text x="190.9" y="108.4">PIN1</text>
<text x="190.9" y="111">PIN2</text>
<text x="92.1" y="119.9">8</text>
<text x="105.7" y="116">V+</text>
<text x="113" y="114.9">7</text>
<text x="113" y="119.9">4</text>
<text x="149.9" y="117.4">2</text>
<text x="155.7" y="118.5">VOCM</text>
<text x="158.1" y="118.7" transform="rotate(-90 158.1 118.7)">6</text>
<text x="97.9" y="121">NC</text>
<text x="106.3" y="121">V-</text>
<text x="66.1" y="132.5">A</text>
<text x="70.1" y="137.1" transform="rotate(-90 70.1 137.1)">B</text>
<text x="73.4" y="132.5">C</text>
<text x="51.1" y="142.5">A</text>
<text x="58.3" y="142.5">C</text>
<text x="157.4" y="142.5">1</text>
<text x="182.6" y="142.5">1</text>
<text x="55" y="147.2" transform="rotate(-90 55 147.2)">B</text>
<text x="157.4" y="145">2</text>
<text x="182.6" y="145">2</text>
<text x="99.1" y="152.6">3</text>
<text x="105.3" y="150.6" transform="rotate(-90 105.3 150.6)">8</text>
<text x="111" y="155.1">1</text>
<text x="134.3" y="155.1">5</text>
<text x="99.1" y="157.6">2</text>
<text x="105.3" y="161.5" transform="rotate(-90 105.3 161.5)">4</text>
<text x="134.3" y="160.1">6</text>
<text x="146.2" y="157.6">7</text>
</g>
</svg>
